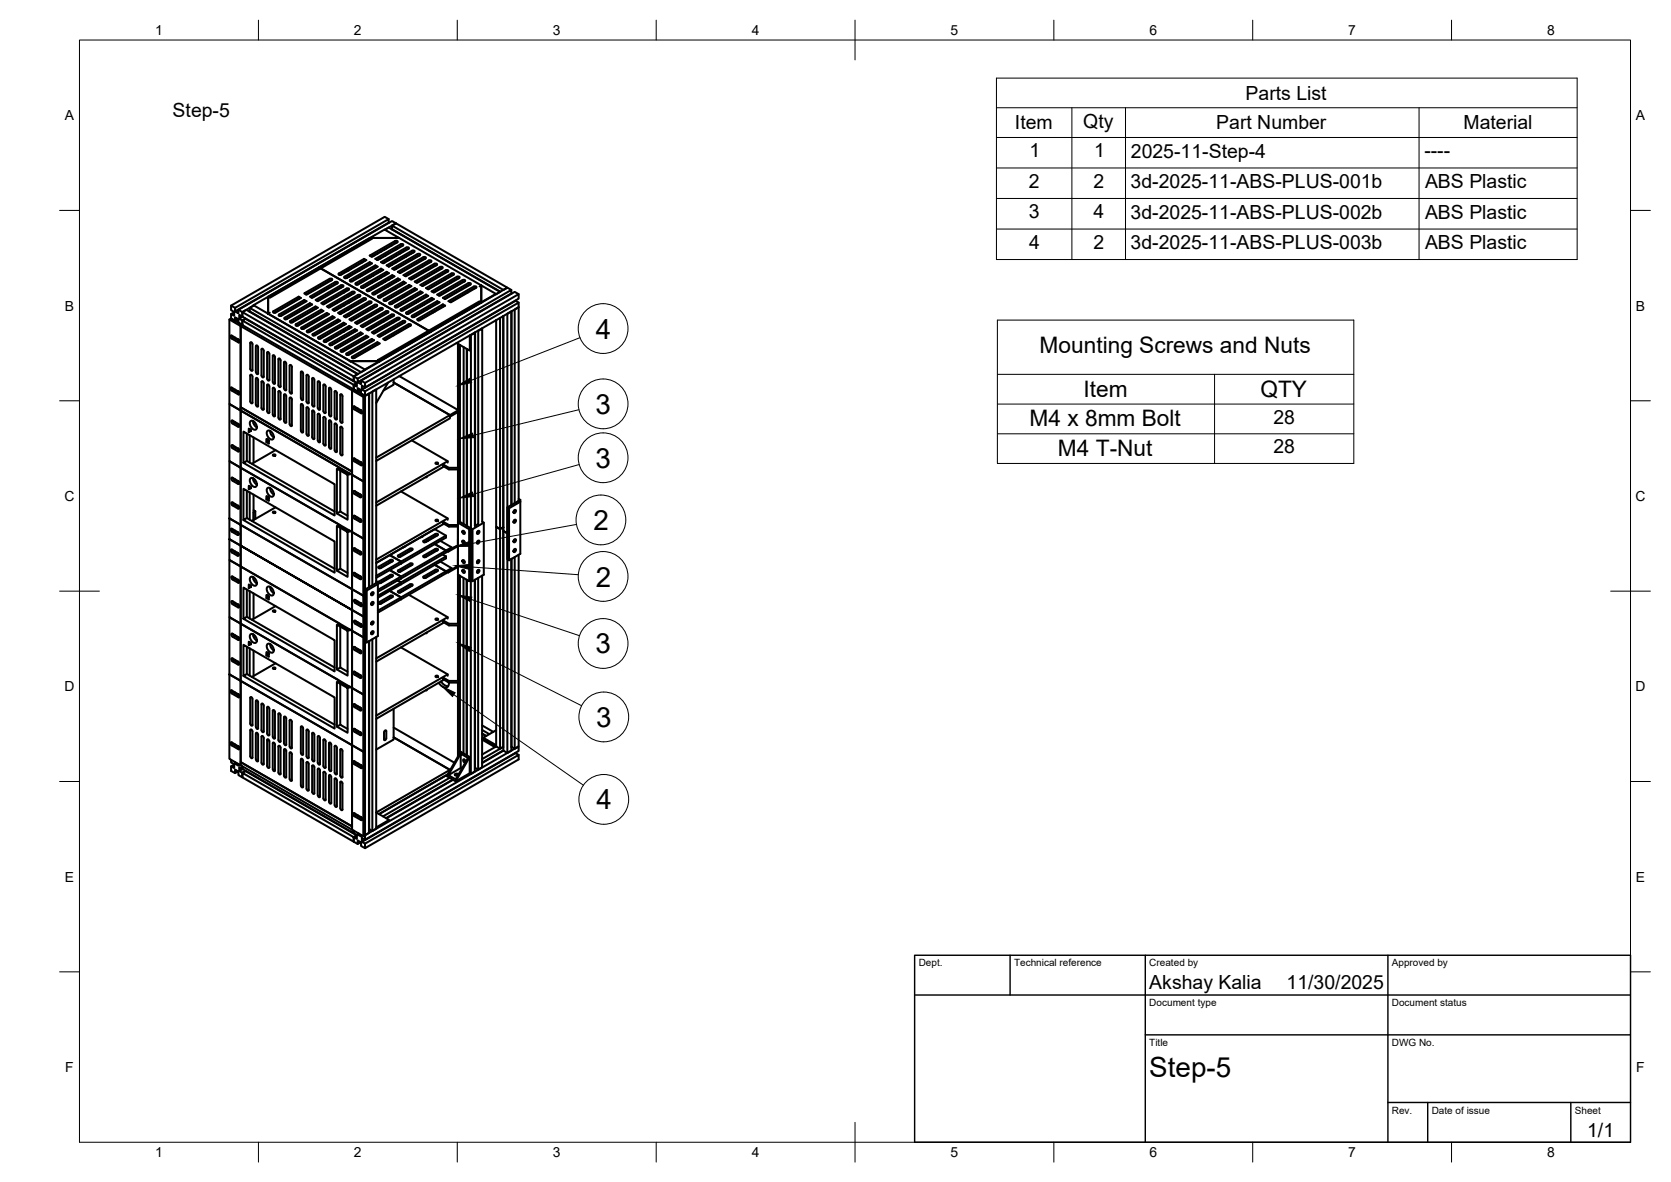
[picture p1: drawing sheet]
<svg xmlns="http://www.w3.org/2000/svg" width="420mm" height="297mm" viewBox="0 0 420 297" stroke-linecap="round" stroke-linejoin="round" font-family="sans-serif">
<!-- layer: Visible -->
<g fill="none" stroke="#000" stroke-width=".51">
<path d="M93 59.8l3.7-2.1 3.7 2.1zM97.7 55.1l-1-.6-38.6 22.3v1.1l.8 .5v1l-.8-.5M97.7 56v-.9l-38.6 22.3-1-.6M97.8 56l-38.7 22.3v-.9M98.6 56.7l1-.6 28 16.2-1 .6-28-16.2v.9l27.2 15.7M98.6 57.6h-.1M58.9 78.5l-.8 .4v1.2l1 .5M59.9 77.9l1 .5M60.9 78.4l1-.5 28 16.1-1 .6zM61 79.6l-.8 .5v-1l.7 .5v-1.2l2.9-1.6-1 .6 28 16.1 1-.6M62.8 77.4v.9l27.2 15.7M62.8 78.3h-.1"/>
<path d="M63.7 76.8l3.7-2.2v4.3M63.7 76.7l24.4 14 7.3 .2M67.4 78.9v-4.3l12.8-7.4 28 16.2-12.8 7.5M67.4 74.6l12.8-7.4 .4 .2-12.8 7.4zM67.4 78.8v.1M67.8 78.6l-.4 .2 20.5 11.9M68.7 78.2v.3h.6M69.3 78.6l6.3-3.7-.5-.3v.4l-6.2 3.6M70.7 79.4l6.4-3.7-.6-.3v.5l-6.2 3.5M71.6 79.9v.3h.5l6.4-3.7-.6-.3v.5l-6.2 3.5M75.1 75l.1 .1M75.1 74.6l-6.4 3.6"/>
<path d="M76.5 75.4l-6.4 3.7 .2 .3h.4M76.5 75.9l.1 .1M77.9 76.7l.2 .1M77.9 76.2l-6.4 3.7M79.3 77l-6.4 3.8 .3 .2h.3M79.3 77.5l.2 .1M80.2 67.2l12.8-7.4 .4 .3-12.8 7.3zM80.8 78.3l.1 .1M80.8 77.8l-6.4 3.7M82.2 79.1l.1 .1M82.2 78.6l-6.4 3.7M82.9 70.1l-6.4 3.6 .6 .4 6.3-3.7"/>
<path d="M82.9 70.6l-6 3.4M82.9 70.1h.6v.3M83.3 70.5l-.4 .1M83.6 80h.1M83.6 79.5l-6.4 3.6M84.3 71.4l-6 3.4M84.7 71.3l-.4 .1M84.7 72.8v.1M84.7 74.4v.2M84.7 76v.2M84.7 77.7v.1M84.8 71.2v-.3h-.5l-6.4 3.7 .6 .3 6.4-3.7"/>
<path d="M85.7 72.4v-.2l-5.9 3.4M85.7 73.8v.2M85.7 75.5v.1M85.7 77.1v.2M85.7 78.7v.2M85.7 71.7l-6.4 3.7 .6 .3 6.5-3.8-.3-.3-.4 .1M85.7 69.1l6.4-3.7-.6-.3v.4l-6.1 3.6M86.1 72.1l-.4 .1M86.4 79.5l6.4-3.7 .6 .1-.1 .2-6.3 3.7zM86.5 73.4v.1M86.5 75v.2M86.5 76.7v.1"/>
<path d="M86.5 78.3v.2M86.6 73.3v.2M86.6 75v.1M86.6 76.6v.2M86.6 78.2v.2M87.1 72.5l-6.3 3.7 .5 .3 6.4-3.7M87.1 72.5h.6v.3M87.2 69.9l6.3-3.7-.5-.3v.5l-6.2 3.5M87.2 68v.2M87.2 69.7v.1M87.5 72.9l-.4 .1-5.9 3.4M87.5 67.9v.1"/>
<path d="M87.5 69.5v.2M87.5 74.4v.2M87.5 76v.2M87.5 77.7v.1M87.5 79.3v.2M87.7 67.8v.1M87.7 69.4v.2M87.7 74.3v.2M87.7 75.9v.2M87.7 77.6v.1M87.7 79.2v.2M88 70.4v.3h.6l6.4-3.7-.6-.3v.5l-6.2 3.5"/>
<path d="M88.1 67.5v.2M88.1 69.1v.2M88.1 74v.2M88.1 75.7v.1M88.1 77.3v.2M88.1 78.9v.2M88.5 73.3l-6.3 3.7 .5 .3 6.5-3.8-.3-.2h-.4M88.5 73.8l-5.9 3.4M88.9 67.1h.1M88.9 73.8h-.4M89.5 66.7l.1 .1M89.9 74.2l-6.3 3.6 .5 .4 6.4-3.7"/>
<path d="M90 74.1h.5v.3M90 71.5l6.4-3.7-.6-.3v.5l-6.2 3.6M90.3 67.9l.2 .1M90.3 74.6h-.3l-6 3.5M90.4 69.5v.1M90.8 70.9v.1M90.9 67.5l.1 .1M91 69.1v.2M91 65.9v.1M91 67.5v.1M91.3 70.6l.1 .1M91.4 75l-6.4 3.6 .6 .4 6.3-3.7"/>
<path d="M91.4 75.4l-6 3.5M91.4 75h.5v.3M91.5 65.1l-6.4 3.7 .3 .3 .4-.1M91.5 65.5l.2 .1M91.6 72l.2 .1M91.8 75.4h-.4M92.2 71.7l.1 .1M93 65.9l-6.5 3.7 .3 .3h.4M93 66.4h.1M93 69.6l.1 .1M93.2 69.5l.1 .1M93.2 76.2l-.4 .1-6 3.4"/>
<path d="M93.5 70.9v.2M93.7 69.2l.2 .1M93.9 64.2v.2M93.9 67.4v.2M93.9 69.1v.1M94.2 76.6l-6.4 3.7 .6 .3 6.4-3.7M94.2 77.1l-6 3.4M94.2 76.6h.6v.3M94.2 74l6.4-3.7-.6-.3v.4l-6.1 3.6M94.4 66.7l-6.4 3.7M94.4 67.2l.1 .1M94.6 70.3l.1 .1"/>
<path d="M94.6 77l-.4 .1M94.9 63.6v.2M94.9 65.2v.1M94.9 68.5v.2M95.1 70l.2 .1M95.7 63.2v.1M95.7 64.8v.2M95.7 68.1v.1M95.7 69.7v.2M95.7 63.1v.2M95.7 64.8v.1M95.7 68v.2"/>
<path d="M95.7 69.7v.1M95.8 67.5l-6.4 3.8 .2 .2h.4M95.8 68l.1 .1M96 71.1l.1 .1M96 77.8l-.4 .1-5.9 3.4M96.4 62.7h.3M96.5 75.3v.3h.6M96.6 70.8l.1 .1M96.7 64.2v.2M96.7 65.8v.2M96.7 69.1v.1M96.7 70.7v.2"/>
<path d="M96.8 62.5h.3M97 78.2l-6.3 3.7 .5 .3 6.4-3.6M97 78.7l-5.9 3.5M97 64v.2M97 78.2h.6v.3M97.1 75.6l6.3-3.7-.5-.3v.5l-6.2 3.6M97.2 68.3l-6.3 3.7-.1 .2 .6 .1 6.4-3.6-.6-.4v.5l-6.2 3.6M97.2 68.8l.1 .1M97.4 72l.1 .1M97.4 78.7h-.4M97.7 65.2v.2M97.7 66.9v.1"/>
<path d="M97.7 70.2v.1M97.8 65.2v.2M97.8 66.9v.1M97.8 70.1v.2M98 71.6l.1 .1M98.3 61.6l.2 .1M98.6 64.8v.1M98.6 66.4v.2M98.6 69.7v.1M98.6 71.3v.1M98.6 69.1l-6.3 3.7-.1 .2 .6 .1 6.4-3.6-.6-.4v.5l-6.2 3.6M98.6 69.6l.2 .1"/>
<path d="M98.8 72.8l.2 .1M98.8 79.5h-.3l-6 3.5M99 79.4v-.4h-.5l-6.4 3.7 .5 .3 6.4-3.6M99.3 62.7h.2M99.3 60.6l-6.3 3.6 .5 .4 6.5-3.8-.3-.3-.4 .1M99.4 72.5h.1M99.6 64.2v.2M99.6 65.8v.2M99.6 67.4v.2M99.6 70.7v.2M99.6 72.4v.1M99.7 62.5h.1"/>
<path d="M99.7 61l-.4 .1-5.9 3.4M99.8 62.4h.1M99.8 79.9l-6.3 3.6 .5 .4 6.4-3.7M99.9 79.9h.5v.3M100 70l-6.4 3.7 .3 .3 .3-.1M100 70.4l.2 .1M100.1 62.2v.2M100.2 73.6l.2 .1M100.5 63.6l.1 .1M100.8 73.3h.1M101.1 61.8l-.3 .1-6 3.4M101.3 61.7v-.3h-.5l-6.4 3.7 .6 .3 6.3-3.7"/>
<path d="M101.5 70.8l-6.4 3.6-.1 .2 .7 .1 6.3-3.6-.5-.3v.5l-6.2 3.5M101.5 71.3h.1M101.6 74.4l.2 .1M101.9 64.5h.2M102.2 62.2l-6.4 3.7 .6 .3 6.4-3.8-.2-.3-.4 .1M102.2 62.7l-6 3.4M102.2 78.5v.3h.5l6.4-3.6-.6-.3v.4l-6.2 3.6M102.2 74.1l.2 .1M102.6 62.6l-.4 .1M102.9 70l6.3-3.7 .7 .1-.1 .2-6.4 3.7zM102.9 72.1l.1 .1M102.9 71.6l-6.4 3.7"/>
<path d="M103.1 75.2l.1 .1M103.3 65.3h.2M103.3 63.6l.1 .2M103.6 63l-6.4 3.7 .6 .3 6.3-3.7M103.6 63h.6v.3M103.6 74.9l.2 .1M103.7 63.4l.1 .1M104 63.4l-.4 .1-6 3.4M104.1 79.7l6.4-3.7-.6-.3v.5l-6.1 3.5M104.3 72.4l-6.4 3.7-.1 .2 .7 .1 6.4-3.7-.6-.3v.5l-6.2 3.6M104.3 72.9l.1 .1M104.5 76.1h.1"/>
<path d="M104.8 66.1l.1 .1M105 63.8l-6.4 3.7 .6 .3 6.4-3.6M105 64.3l-5.9 3.4M105 63.8h.6v.3M105.1 75.7l.1 .1M105.4 64.3h-.4M105.7 71.6l6.4-3.7 .6 .1-6.4 3.9zM105.7 73.2l-6.4 3.7-.1 .2 .7 .1 6.4-3.7-.6-.3v.5l-6.2 3.6M105.7 73.7l.1 .1M105.9 76.9h.1M106.2 66.9l.1 .1M106.4 76.5l.2 .1"/>
<path d="M106.8 65.1h-.4l-5.9 3.5M107 64.9v-.3l-.6 .1-6.4 3.6 .6 .4 6.4-3.7M107.1 74l-6.3 3.7-.1 .2 .6 .1 6.4-3.6-.6-.4v.5l-6.2 3.6M107.1 74.5l.2 .1M107.3 77.7l.1 .1M107.6 67.7l.1 .1M107.9 77.4h.1M108.2 65.9h-.4l-5.9 3.5M108.4 65.8v-.3h-.6l-6.3 3.6 .5 .4 6.4-3.7M108.5 75.3l.2 .1M108.5 74.9l-6.3 3.6M108.7 78.5l.2 .1"/>
<path d="M109 68.5l.1 .1M109.3 78.2l.1 .1M109.6 66.7l-.3 .1-6 3.4M109.9 74l6.4-3.6 .7 .1-.1 .2-6.4 3.7zM109.9 75.7l-6.4 3.7 .3 .3h.4M109.9 76.2h.2M110.4 69.3l.2 .1M110.7 67.1l-6.4 3.7 .6 .3 6.3-3.7M110.7 67.6l-6 3.4M110.7 67.1h.5v.3M111 67.5l-.3 .1M111.4 77l.1 .1"/>
<path d="M111.4 76.5l-6.4 3.7M111.8 70.2l.2 .1M112.5 68.3l-.4 .1-6 3.4M113.2 71l.2 .1M113.5 68.7l-6.4 3.7 .6 .3 6.3-3.6M113.5 69.2l-6 3.5M113.5 68.7h.6v.3M113.9 69.1l-.4 .1M114.7 71.8l.1 .1M115.3 70h-.4l-5.9 3.5M115.5 69.9v-.4h-.6l-6.4 3.7 .6 .3 6.4-3.6M116.1 72.6l.1 .1"/>
<path d="M116.7 70.8l-.4 .1-5.9 3.4M117.4 71.9l-.2 .1M117.5 73.4l.1 .1M118.1 71.6l-.4 .1-5.9 3.4M118.3 71.5v-.3h-.6l-6.3 3.7 .5 .3 6.4-3.7M119.1 72l-6.3 3.7 .5 .3 6.5-3.8-.3-.3-.3 .1M119.1 72.5l-5.9 3.4M119.5 72.4l-.3 .1M121 71.7v4.4M121 76l-12.8 7.5M121 71.7l-20.6-11.9h-7.4l-12.8 7.4 28 16.2M121 76l-12.8 7.4-.4-.3 12.8-7.4 .4 .4"/>
<path d="M121 71.7l-.4 .3M124.7 73.9l1-.6-28-16.1-.9 .5 2.8-1.6-1-.6-38.7 22.4v.8l-.8-.4M124.7 74l-3.7 2.1M124.7 73.9l-3.7-2.2v4.3M126.5 79.4v53.1l-.8 .5v-53.1M126.6 79.4v54l1 .6v-55.2l1-.5v48.6M128.6 72.9l-1-.6-38.7 22.3v1.1l.8 .5v1l-.8-.5 .8-.4-28-16.3M128.6 73.8v-.9l-38.7 22.3-1-.6v1.1l-28-16.1v-1.2M128.6 73.8l-38.7 22.3v-.9M128.6 78.2v48.7M129.6 75.5v.1M130.4 76l-.8-.4-38.6 22.3v-1l.8 .5 38.6-22.3v-1.2l-38.6 22.3v1.2"/>
<path d="M130.4 73.9l-1-.6-38.6 22.4v.8l-.9-.4M57.7 80.3l30.8 17.8 .4-.2M57.7 80.3l.4-.2 2.8 1.6-.4 .2v21.3l-2.8-1.7zM58 84.4l.3-.1 1.8 1.2 .1 .5h-.3l-1.6-.9-.3-.4zM58.1 80.1l1 .5M58.3 97.4l1.6 1M58.3 97.4h-.3l.1 .6 2 1.2 .1-.5-.2-.3M58.4 84.4l.3 .4M58.4 97.5l.3 .4M58.7 84.8l1.5 .9M58.7 97.9l1.5 .9M59.1 84.8v.3"/>
<path d="M59.1 97.9v.2M59.9 80.2l-.8 .4v-.9l.8 .5v.9l1 .6v-1.2v1.2l28 16.2M59.9 80.2v.9M59.9 85.3v.2M59.9 98.3v.3M59.9 80.2l-.8 .4M59.9 85.3v.3M59.9 98.4v.2M59.9 81.1l1 .6M60.2 80.1l.7 .4 .8-.4-.8 .4 28 16.2v1.2M60.9 81.7l-.4 .2v20.4M63 86l.4 .1 .1 .4v6.5l-.1 .2-.5-.5z"/>
<path d="M63 94.2l.4 .1 .1 .4v6.5l-.1 .2-.5-.5zM64.3 87v6.5M64.3 95.2v6.5M64.4 93.5l.2 .5 .3-.2M64.4 87l.2-.2 .3 .5M64.4 95.1l.2-.1 .3 .5M64.9 87.3v6.6M64.9 95.5v6.5M65.8 87.7l.4 .1 .1 .3v6.6l-.1 .2-.4-.6zM67.2 88.6v6.6M67.2 96.8v6.5M67.2 95.1l.2 .5 .3-.1"/>
<path d="M67.2 88.6l.2-.1 .3 .5M67.2 96.8l.2-.2 .3 .5M67.7 88.9v6.6M67.7 97.1v6.6M68.6 97.5l.4 .1 .1 .3v6.6l-.1 .2-.4-.6zM68.6 89.3l.4 .1 .1 .4v6.5l-.1 .2-.4-.5zM70 98.3l.4 .1 .1 .3 .1 6.6-.2 .2-.4-.6zM70 90.1l.4 .1 .1 .4 .1 6.5-.2 .2-.4-.5zM71.5 90.9l.3 .1 .2 .4v6.5l-.2 .2-.4-.5zM71.5 99.1l.3 .1 .2 .4v6.5l-.2 .2-.4-.5zM72.8 91.9v6.5M72.8 98.4l.3 .5 .3-.1"/>
<path d="M72.8 91.9l.3-.2 .3 .5M73.4 92.2v6.5M73.5 81l6.4-3.7-.6-.3v.5l-6.1 3.6M74.4 81.5v.3h.6M75 81.8l6.3-3.6-.5-.4v.5l-6.2 3.6M75.6 93.5v6.6M75.7 93.5l.2-.1 .3 .4M75.8 82.3v.3h.6M76.2 93.9v6.5M76.4 82.6l6.3-3.6-.5-.4v.5l-6.2 3.6M77.1 94.2l.4 .1 .1 .4v6.5l-.1 .2-.4-.5zM77.2 83.1v.3h.6"/>
<path d="M77.8 83.5l6.3-3.7-.5-.3v.5l-6.2 3.5M78.5 95l.4 .1 .1 .4v6.5l-.1 .2-.4-.5zM78.6 83.9v.3h.6M79.2 84.3l6.4-3.7-.6-.3v.5l-6.2 3.5M80.1 84.8v.3h.5M80.6 85.1l6.4-3.7-.6-.3v.5l-6.2 3.6M81.3 96.8v6.5M81.3 96.8l.3-.2 .3 .5M81.5 85.6v.3h.5l6.4-3.7-.6-.3v.5l-6.2 3.6M81.9 97.1v6.6M82.8 97.5l.3 .1 .2 .3v6.6l-.2 .2-.4-.6zM82.9 86.4v.3h.6"/>
<path d="M83.4 86.7l6.4-3.7-.6-.3v.5l-6.1 3.6M84.1 98.4v6.6M84.1 98.4l.3-.1 .3 .5M84.7 80.9v.2M84.7 82.6v.1M84.7 84.2v.2M84.7 98.7v6.6M85 80.8h.1M85 80.3l-6.4 3.7M85.6 99.1l.4 .1 .1 .4v6.5l-.1 .2-.4-.5zM85.7 82v.2M85.7 83.6v.2"/>
<path d="M85.7 88v.3h.6M86.3 88.4l6.3-3.7-.5-.3v.4l-6.2 3.6M86.4 81.1l-6.4 3.7M86.4 81.6l.2 .1M86.5 81.6v.1M86.5 83.2v.1M86.6 81.6v.1M86.6 83.1v.2M87.5 82.6v.1M87.7 89.2l6.3-3.7-.5-.3v.5l-6.2 3.5M87.7 82.5v.1M87.8 82.4l.2 .1"/>
<path d="M87.8 81.9l-6.4 3.7M88.5 89.6v.4h.6M88.9 97.9l1 .5M89.1 90l6.4-3.7-.6-.3v.5l-6.2 3.6M89.2 81.1l6.4-3.7 .7 .1-.1 .2-6.4 3.7zM89.2 82.7l-6.3 3.7M89.2 83.2l.2 .1M89.7 96.3l-.8 .4v1.2l1 .5M90.7 83.5l-6.4 3.7-.1 .2 .7 .1 6.3-3.6-.5-.4v.5l-6.2 3.6M90.7 84l.1 .1M90.7 98l-.8 .4v-.9l.9 .5v.9l1 .6M90.7 98v.9"/>
<path d="M90.7 98l-.8 .4M90.8 98.9l1 .6v55.2M90.8 95.7l1 .5M91 97.9l.8 .4 38.6-22.3v1.2l-38.6 22.3v-1.2M91.4 99.7v21.3l.4-.3v-21.2l-.4 .2-2.9-1.6v20.4l-28-16.2M91.8 99.5l1-.6v48.7M91.8 99.5l-2.9-1.6-.4 .2v21.2l2.9 1.7v89.1l.4-.2v-21.2l-.4 .2-2.9-1.6v21.2l2.9 1.6M92.1 84.4l-6.4 3.6M92.1 84.8l.1 .1M92.8 98.9v48.6M93.5 85.2l-6.5 3.7 .3 .3h.4M93.5 85.7l.1 .1"/>
<path d="M94.9 86l-6.4 3.7M94.9 86.5l.1 .1M95 90.5l12.8-7.4 .4 .3-12.8 7.3zM95.4 90.7h-7.3l3.6 2.2M95.4 90.7v.2M95.4 90.7l-3.7 2.2M96.6 80.6v.2M97.1 80.3v.2M97.6 96.1l-3 5.2M99 95.3v1.4l-2.6 1.5M99 80.9v.1M99 82.5v.2"/>
<path d="M99 84.1v.2M99.8 80.4l-5.9 3.4M100.3 80.3l-.4 .1M100.4 94.5l14.9 8.6v.4l-2.2 1.2v-.4l2.2-1.2M101.6 81.1l-.3 .1-6 3.4M101.8 81v-.3h-.5l-6.4 3.7 .6 .3 6.3-3.7M102.7 81.5l-6.4 3.7 .6 .3 6.4-3.7M102.7 82l-6 3.4M102.7 81.5h.5v.3M103.1 81.9l-.4 .1M105 80.1v.4h.6l6.3-3.7-.5-.3v.5l-6.2 3.5M115.1 86.4v16.6"/>
<path d="M116.6 87.2v44.5M117.3 87.7v44.5M117.4 87.7v44.5M118.1 84.3v3.8l-3.3-1.9M118.3 84.2l.1 48.6M118.4 84.2l1-.6v48.6M119.3 83.6h.1M119.5 83.5v48.6M120.2 83.1v48.6l-.8 .5M120.2 83.1l1-.5v48.5l.4 .2-2.8 1.7M121.2 82.5v.1M124.7 80.5l.1 .1"/>
<path d="M124.8 80.5v51.9l.9 .6-.9-.6v55.2M57.7 115.9l2.8 1.6v14.4l-2.8-1.6zM57.7 101.5l2.8 1.7v14.3l-2.8-1.6zM58.2 111.9h.3l1.4 .8 .2 .3v.4l-.2 .1-1.4-.9-.3-.3zM58.6 105.8l.3 .4 1.3 .7M58.6 112l.3 .4 1.3 .7M59.1 106.1v.2M59.1 112.3v.2M59.9 112.7v.3M59.9 106.5l.3 .3-.1 .5-1.6-.9-.3-.3v-.4h.3l1.4 .8v.3M59.9 106.6v.2M59.9 112.8v.2"/>
<path d="M60.5 117.5v-14.3l24.6 14.2v.3l2.7 1.6v-.4l.7 .4v14.4M60.5 102.3l28 16.2v.8l-28-16.1zM60.5 117.5l28 16.2M62.1 109v6.8l22 12.8M62.1 115.8l-.9 .5 22.9 13.2v-7.8l-22.9-13.2v7.8M62.6 107.9v.2l.3 .2M62.6 108.2l.3 .1M62.7 108.2h.1M62.7 107.8h.1M62.7 107.8l.3 .2M62.7 108.2l-.2 .3M62.8 109.4v6.8"/>
<path d="M62.8 108.3l.2 .1v-.4l-.5-.3 .1 .8M62.9 108l.1 .1M63 108.3h.1M63 108.1h.1M63 108.2h.1M63.1 105.8a1.45 1.45 0 0 1 1.2 2.2 1.45 1.45 0 0 1-1.2-2.2zM63.7 105.8l.2 .9 .7 .7M63.8 105.9v.5M63.8 109.9v6.4M64.4 101.7l.2 .5 .3-.2M65.8 102.5l.1 .3 .4 .2v-6.7l-.4-.5-.1 .2-.1 6.5M67.1 110.8l.2 .1"/>
<path d="M67.1 110.5v.2l.3 .2M67.1 110.8l-.1 .3M67.1 110.4l.3 .1M67.2 103.3l.2 .5 .3-.2M67.3 110.6h.2M67.3 108.2a1.45 1.45 0 0 1 1.3 2.2 1.45 1.45 0 0 1-1.3-2.2zM67.3 111l.3 .4M67.4 111l.2-.1-.1-.3-.5-.3 .1 .8M67.4 110.9h.1M67.4 110.9h-.2l.2 .1M67.4 110.7l.1 .1M67.5 110.8l-.1 .1"/>
<path d="M67.6 110.9l-.2 .1 .2 .5-.1-.1M67.9 108.3l.3 .9 .6 .7M68.7 114.2h.3l.3 .2-.5 .2-.2-.2zM69.3 113.1l-6 3.5M72.8 100.1v6.5M72.8 106.6l.3 .5 .3-.2M72.8 100.1l.3-.2 .3 .5M73.4 100.4v6.5M75.6 101.7v6.5M75.7 108.2l.2 .5 .3-.2M75.7 101.7l.2-.2 .3 .5M75.7 100.1l.2 .4 .3-.1"/>
<path d="M76.2 102v6.5M77.1 102.5l.3-.2 .2 .5v6.6l-.1 .2-.4-.6v-6.5M78.5 103.2l.4 .1 .1 .4v6.5l-.1 .2-.4-.5zM79.9 110.7l.2 .3 .3 .1 .1-6.6-.5-.6-.1 .2v6.6M79.9 102.5l.2 .3 .3 .2 .1-6.7-.5-.5-.1 .2v6.5M81.3 105v6.5M81.3 111.5l.3 .5 .3-.2M81.3 104.9l.3-.1 .3 .5M81.3 103.3l.3 .5 .3-.2M81.9 105.3v6.5M82.7 112.3l.2 .3 .3 .2 .1-6.7-.4-.5-.2 .2v6.5M84.1 106.6v6.5"/>
<path d="M84.1 104.9l.3 .5 .3-.1M84.1 113.1l.3 .5 .3-.2M84.1 106.6l.3-.2 .3 .5M84.7 117.8l2.7 1.5v11.3l-2.7-1.6zM84.7 106.9v6.6M85.4 117.5l-.3 .2M85.6 118.3v10.3l1.8 1M85.6 107.3l.4 .1 .1 .3v6.6l-.1 .2-.4-.6zM88.5 119.3l2.9 1.7 .4-.3v14.4l-.4 .2-2.9-1.6zM88.8 115.2h.3l1.9 1.1 .1 .6h-.3l-1.7-1-.3-.3zM89.2 115.3l.3 .4M89.2 102.2l.3 .4 1.6 .9"/>
<path d="M89.5 115.7l1.6 .9M89.9 102.6v.3M89.9 115.7v.2M90.7 103.1v.2M90.7 116.1v.3M90.8 116.2v.2M90.8 103.1l.3 .4-.1 .4-1.9-1-.3-.4v-.3l.3-.1 1.7 1v.3M94.6 115l18.5-10.7-14.1-8.2 14.1 8.2v.8l-18.5 10.7M103.5 110.7l9.1 5.2v.4M107.3 119.8l-.1 .1h-.1M109.6 116.3l.3-.1 .3 .2-.5 .2-.2-.2zM111.4 117.1l1.5 .9v-.4l-1.3-.8-.2 .6-16.8 9.7"/>
<path d="M112.6 115.9l-18 10.4M112.9 118h2.5M112.9 117.6h2.5M115.1 118v13.3l2.9 1.7 .4-.3v13.1l-.4 .3-2.9-1.7M115.1 103.6v13.8M115.3 103.5l.3 .2v14.3l-.2-.1M115.3 103.5l.3 .2v-17.1v44.5M115.3 103.5l.3 .2M115.4 118h.2M115.4 118l.2 .1v13M115.4 118l.2 .1M115.6 103.7v14.4"/>
<path d="M115.6 118v13.1M115.6 103.7h.1M115.6 118v.1M57.7 135.5l2.8 1.6v5.3l-2.8-1.7zM57.7 130.3l2.8 1.6v5.2l-2.8-1.6zM58 138.1h.3l1.4 .8 .3 .3v.4l-.3 .1-1.4-.9-.3-.3zM58.4 138.2l.3 .4M58.4 133l.3 .4M58.5 120.8l1.6 .9 .1-.5-.3-.3M58.5 120.8l-.3-.4 .1-.4 1.6 .9M58.6 120.1l.3 .5 1.3 .7M58.6 126.3l.3 .5 1.3 .7"/>
<path d="M58.7 138.6l1.3 .7M58.7 133.4l1.3 .7M59.1 120.4v.3M59.1 126.6v.3M59.1 133.3v.3M59.1 138.6v.2M59.7 134.4h.3l-.1-.6-1.6-.9h-.3l.2 .6 1.5 .9M59.9 127.1l.2 .3-.1 .5-1.5-.9-.3-.3v-.4h.3l1.4 .8M59.9 120.9v.2M59.9 127.1v.2M59.9 133.8v.2M59.9 139.1v.2"/>
<path d="M59.9 120.9v.3M59.9 127.1v.3M59.9 133.9v.2M59.9 139.2v.1M60.5 131.9v-14.4l24.6 14.2v.4l2.7 1.5v-.3l.7 .4v14.4M60.5 131.9v5.2l28 16.2v5.2l-28-16.1v-5.3l28 16.2v-5.2zM60.5 131.9l28 16.2M62.1 123.3v6.9l22 12.7M62.1 130.2l-.9 .5 22.9 13.2v-7.8l-22.9-13.3v7.9M62.6 122.2v.3l.3 .1h-.3M62.7 122.5v.1M62.7 122.2h.1"/>
<path d="M62.7 122.2l.3 .2M62.7 122.6l-.2 .3M62.8 123.7v6.9M62.8 122.7l.2 .1v-.4l-.5-.3 .1 .7M62.9 122.4h.1M63 122.6l.1 .1M63 122.5h.1M63 122.6h.1M63.1 120.1a1.45 1.45 0 0 1 1.2 2.2 1.45 1.45 0 0 1-1.2-2.2zM63.7 120.2l.2 .9 .7 .7M63.8 128.7l.4-.2v1.9M63.8 120.3v.5"/>
<path d="M63.8 124.3v6.4M63.8 128.2l.4 .3M67.1 125.2h.2M67.1 124.8v.3l.3 .1M67.1 125.1l-.1 .4M67.1 124.8h.1M67.2 124.8l.2 .1M67.3 125.3l.1 .1M67.3 125h.2M67.3 122.6a1.45 1.45 0 0 1 1.3 2.2 1.45 1.45 0 0 1-1.3-2.2zM67.3 125.4l.3 .3M67.4 125.3h.2l-.1-.3-.5-.3 .1 .7"/>
<path d="M67.4 125.3h.1M67.4 125.3h-.2M67.4 125.1h.1M67.5 125.2l-.1 .1M67.6 125.3h-.2l.2 .6-.1-.1M67.9 122.7l.3 .9 .6 .7M68.7 128.6h.3l.3 .2-.5 .1-.2-.1zM69.3 127.5l-6 3.4M84.7 132.2l2.7 1.5v11.3l-2.7-1.6zM85.4 131.9l-.3 .2M85.6 132.6v10.3l1.8 1.1M85.6 128.6l-.9 .4"/>
<path d="M88.9 123.4h.3l1.4 .8 .3 .4v.3l-.3 .1-1.4-.8-.3-.4zM89.3 137.8l.3 .5 1.3 .7M89.3 129.7l.3 .4 1.3 .8M89.3 123.5l.3 .4 1.3 .8M89.9 123.9v.2M89.9 130.1v.2M89.9 138.2v.3M90.6 139.3h.3l-.2-.6-1.5-.9h-.3l.1 .6 1.6 .9M90.6 131.2l.3-.1-.2-.5-1.5-1h-.3l.1 .6 1.6 1M90.7 124.4v.2M90.7 130.6v.2M90.7 138.7v.2"/>
<path d="M90.8 124.4v.2M90.8 130.6v.2M90.8 138.8v.2M98 139.5l11.3-6.5 2.8 1.6v.5l-11.3 6.5v-.5zM100.8 123.5l11.8 6.8v.3M101.3 137.6h.1M102.8 138.5l.2 .1M103.1 138.4l.1 .1M103.1 138.4l-2.8 1.6M103.5 138.3l-.4 .1M103.7 138.2l-3 1.7h-.6v-.3M103.7 138.2v-.3h-.6l-3 1.7"/>
<path d="M107.4 135.9l.1 .1M107.6 135.8l.1 .1M109.5 138l-3 1.7-.1 .2 .7 .1 3-1.8-.2-.3-.4 .1M109.5 138.4l-2.8 1.6M109.5 134.7l-2.8 1.6M109.5 134.2l.4-.1 .2 .3-3 1.8-.7-.1 .1-.2 3-1.7M109.6 130.6h.3l.3 .2-.5 .2-.2-.2zM109.6 138.4h.1M109.9 138.4h-.4M109.9 134.6l-.4 .1M110.7 135.9l2.9 1.6M111.3 139.3l.8 .5"/>
<path d="M111.6 131.2l1.3 .7v.4l-1.5-.8M111.6 131.2l-.2 .5-16.8 9.8 3.4-2 2.8 1.6v.5M112.1 134.6l-17.5 10.1M112.3 138.5l-.2 .1v-.2l-17.1 9.8M112.6 130.3l-18 10.3M112.7 138.4h-.3M112.7 138.6h-.5M112.9 132.3h2.2v4.4M112.9 131.9h2.2M113.6 137.8v-.3l-1.5 .9-2.8-1.7 2.8 1.7v.4l-11.3 6.6M115 137.3l.1 .1M115.1 137.2v4.7"/>
<path d="M115.1 137.2l-2.4 1.4M115.1 137l-2.4 1.4M116.3 135.9l.4 .1 .1 .6-.4-.1zM116.3 133.4l.4 .2 .1 .5-.4-.1zM116.7 136l.1 .2M116.7 133.6l.1 .2M118 133v13.1M118.4 132.7l-2.8-1.6-.5 .2v13.1M118.4 132.7l.4 .3v13.1M118.4 139.3v55.2l1-.6v-48.2M120.1 136l.3-.2 .2 .3-.2 .4-.3 .2-.2-.3zM120.1 133.6l.3-.2 .2 .2-.2 .4-.3 .2-.2-.2z"/>
<path d="M120.1 136l-.1 .2M120.1 133.6l-.1 .2M121.6 131.3v13.1l-2.8 1.7-.4-.3v-13.1M129.3 135.7l.3-.2 .1 .2-.1 .4-.3 .2-.2-.2zM129.3 130.8l.3-.2 .1 .2-.1 .4-.3 .2-.2-.2zM129.3 138.1l.3-.2 .1 .3-.1 .4-.3 .2-.2-.3zM129.3 128.3l.3-.2 .1 .3-.1 .4-.3 .2-.2-.3zM129.3 135.6l-.2 .3M129.3 130.7l-.2 .3M129.3 138.1l-.2 .2M129.3 128.3l-.2 .2M130.4 125.9l.4-.3v13.6l-2.8 1.6-.4-.2v-13.1"/>
<path d="M130.4 125.9l-2.8 1.6 .4 .2v13.1M130.4 125.9l.4 .2-2.8 1.6M130.4 139.4v48.2l-1 .6v-48.2M130.4 125.9v-48.7l-1 .6v48.6M130.4 125.4l.4 .2M57.7 155.1l2.8 1.6v14.4l-2.8-1.6zM57.7 140.7l2.8 1.7v14.3l-2.8-1.6zM58.5 145.6l1.6 .9 .1-.5-.3-.3M58.5 159.3l1.4 .8M58.5 151.1l1.4 .8M58.5 145.6l-.3-.3 .1-.5 1.6 .9M58.5 159.2l-.3 .2 .3 .6 1.6 .9 .1-.5-.3-.3v.2"/>
<path d="M58.5 151.1h-.3l.1 .6 1.7 1 .1-.5-.2-.3M58.6 159.3l.3 .5 1.3 .7M58.6 145l.3 .4 1.3 .7M58.6 151.2l.3 .4 1.3 .7M59.1 145.3v.2M59.1 151.5v.2M59.1 159.6v.3M59.9 145.7v.3M59.9 151.9v.3M59.9 145.8v.2M59.9 152v.2M60.5 156.7v-14.3l24.6 14.2v.3l2.7 1.5v-.3l.7 .4v14.4"/>
<path d="M60.5 156.7l28 16.2M62.1 148.2v6.8l22 12.8M62.1 155l-.9 .5 22.9 13.2v-7.8l-22.9-13.2v7.8M62.6 147.1v.2l.3 .2-.3-.1M62.7 147.4h.1M62.7 147h.1M62.7 147l.3 .2M62.7 147.4l-.2 .3M62.8 148.6v6.8M62.8 147.5h.3v-.2l-.6-.4 .1 .7M62.9 147.2h.1M63 147.5h.1"/>
<path d="M63 147.3h.1M63 147.4h.1M63.1 159.3a1.45 1.45 0 0 1 1.2 2.2 1.45 1.45 0 0 1-1.2-2.2zM63.1 145a1.45 1.45 0 0 1 1.2 2.2 1.45 1.45 0 0 1-1.2-2.2zM63.7 159.4l.2 .9 .7 .7M63.7 145l.2 .9 .7 .7M63.8 145.1v.5M63.8 149.1v6.4M63.8 159.5v.5M67.1 150l.2 .1M67.1 149.7v.2l.3 .2M67.1 150l-.1 .3"/>
<path d="M67.1 149.6h.1M67.2 149.6l.2 .1M67.3 150.2h.1M67.3 149.8h.2M67.3 147.4a1.45 1.45 0 0 1 1.3 2.2 1.45 1.45 0 0 1-1.3-2.2zM67.3 150.2l.3 .4M67.4 150.2l.2-.1-.1-.3-.5-.3 .1 .8M67.4 150.1h.1M67.4 150.1h-.2M67.4 149.9l.1 .1M67.5 150l-.1 .1M67.6 150.1l-.2 .1 .1 .4"/>
<path d="M67.9 147.5l.3 .9 .6 .7M68.7 153.4h.3l.3 .2-.5 .2-.2-.2zM69.3 152.3l-6 3.5M84.7 157l2.7 1.5v11.3l-2.7-1.6zM85.4 156.7l-.3 .2M85.6 157.5v10.3l1.8 1M85.6 142.9l-.9 .5M88.5 158.5l2.9 1.7 .4-.3v14.4l-.4 .2-2.9-1.6zM88.5 148.1l2.9 1.6 .4-.2M88.5 148.1v-14.4l2.9 1.6 .4-.2v14.4M89.2 144l1.4 .8M89.2 144l-.4 .1 .4 .6 1.5 .9 .2-.5-.3-.3"/>
<path d="M89.3 144l.3 .5 1.3 .7M89.3 156.7l1.6 .9 .1-.5-.3-.3M89.3 156l1.4 .8v.3M89.3 150.8l1.4 .8M89.3 156l-.3 .2 .3 .5M89.3 150.8l-.3 .1 .3 .6 1.6 .9 .1-.5-.3-.3M89.4 156.1l.3 .4M89.4 150.8l.3 .5M89.7 156.5l1.3 .7M89.7 151.3l1.3 .7M89.9 144.4v.3M89.9 151.1v.3"/>
<path d="M89.9 156.4v.2M90.7 144.9v.2M90.7 151.6v.2M90.8 145v.2M90.8 151.6v.3M90.8 156.9v.2M91.8 154.7v55.2l1-.6v-48.2M91.8 149.5v10.4l-.4 .3-2.9-1.7v-5.2l2.9 1.6 .4-.2M91.8 149.5l-.4 .2-2.9-1.6v5.2l2.9 1.6 .4-.2M93.5 156.3l.3-.1 .2 .2-.2 .4-.3 .2-.2-.2zM93.5 151.4l.3-.2 .2 .3-.2 .4-.3 .2-.2-.3zM93.5 158.8l.3-.2 .2 .2-.2 .4-.3 .2-.2-.2z"/>
<path d="M93.5 149l.3-.2 .2 .2-.2 .4-.3 .2-.2-.2zM93.5 156.3l-.2 .3M93.5 151.4l-.2 .3M93.5 158.8l-.2 .2M93.5 149l-.2 .2M94.6 146.5l.4-.2v13.5l-2.8 1.7-.4-.3v-13M94.6 146.5l-2.8 1.7 .4 .2v13.1M94.6 146.5l.4 .3-2.8 1.6M94.6 146.5v-48.6l-1 .5v48.7M94.6 146l.4 .3M95 149.7l5.8-3.3v.4l-5.8 3.4M98 148.5l2.8 1.6v.5"/>
<path d="M98 143.3l2.8 1.6v.5M98.1 149.7l-2.9 1.7-.1 .2 .6 .1 3-1.7M98.1 144.5l-2.9 1.7-.1 .2 .6 .1 3-1.7M98.1 140.7l-2.9 1.7-.1 .3 .6 .1 3.1-1.9-.3-.2h-.3M98.1 150.2l-2.7 1.6M98.1 145l-2.7 1.6M98.1 141.2l-2.7 1.6M98.2 149.7h.5v.3M98.2 144.5h.5v.3M98.3 144.9l.1 .1M98.5 150.1l-.3 .1M98.5 144.9l-.3 .1"/>
<path d="M98.5 141.2h-.3M100 145.9l.8 .5 11.3-6.6v.5l-11.3 6.5v-.4zM100 143.4l3.1-1.8 .7 .1-.1 .3-3 1.6-.4 .1zM100.7 148.9h-.4l-.3-.2 3.1-1.9 .7 .1-.1 .3-3 1.7M100.8 150.6l-5.8 3.4M100.8 145.4l-5.8 3.3M100.8 141.6l-6.2 3.6M101.1 148.5l.2 .1M102.8 149.5l9.8 5.6v.4M103.5 147.3h-.4l-2.8 1.7M103.5 142l-.4 .1-2.8 1.6M107.3 159l-.1 .1h-.1"/>
<path d="M109.5 143.2l-3 1.7-.1 .2 .7 .1 3-1.8-.2-.3-.4 .1M109.5 143.7l-2.8 1.6M109.6 155.5l.3-.1 .3 .2-.5 .2-.2-.2zM109.9 143.6l-.4 .1M110.7 141.1l2.9 1.7M111.6 156l1.3 .7v.5l-1.5-.9M111.6 156.1l-.2 .5-16.8 9.7M112.3 143.7l-.2 .1v-.2l-17.1 9.9M112.6 155.1l-18 10.4M112.7 143.6l-.3 .1M112.7 143.9h-.5M112.9 157.2h2.5"/>
<path d="M112.9 156.7h2.5M113.6 143v-.2l-1.5 .8-2.8-1.6 2.8 1.6v.5l-11.3 6.5M115 142.5l.1 .1M115.1 142.5v.1M115.1 144.4v12.2M115.1 157.2v13.8M115.1 142.5l-2.4 1.4M115.1 142.2l-2.4 1.4M115.4 157.2h.2v-12.5v44.7v-17.8l-.2-.1M115.4 157.2h.2v14.4l-.2-.1M116.3 140.8l.4 .1 .1 .6-.4-.1zM116.3 143.2l.4 .2 .1 .5-.4-.1z"/>
<path d="M116.5 145.2v44.1M116.7 140.9l.1 .3M116.7 143.3l.1 .3M117.3 145.7v44.1M117.4 145.7v44.1M119.4 145.7v47.3l.8 .4M120.1 140.9l.3-.2 .2 .3-.2 .4-.3 .2-.2-.3zM120.1 143.4l.3-.2 .2 .2-.2 .4-.3 .2-.2-.2zM120.1 140.9l-.1 .3M120.1 143.3l-.1 .3M121.2 144.7v48.1l-1 .6v-48.2M128.6 140.5v48.1l-1 .6v-55.2l-1-.6v55.2"/>
<path d="M128.6 140.4v47.3l.8 .5M57.7 169.5l2.8 1.6v21.2l-2.8-1.6zM58 173.5h.3l1.6 1 .3 .3v.4h-.3l-1.6-1-.3-.3zM58.2 165.5l.3-.1 1.4 .9 .2 .3v.4h-.2l-1.4-.8-.3-.4zM58.4 173.6l.3 .4M58.6 165.5l.3 .5 1.3 .7M58.7 174l1.5 .9M59.1 165.8v.3M59.1 174v.3M59.9 166.3v.2M59.9 174.4v.3M59.9 160.1v.3"/>
<path d="M59.9 166.3v.3M59.9 174.5v.2M60.5 171.1v-14.4l24.6 14.2v.4l2.7 1.5v-.3l.7 .4v14.4M60.5 171.1l28 16.2v20.4l-28-16.2zM60.5 171.1l28 16.2M62.1 162.5v6.9l22 12.7M62.1 169.4l-.9 .5 22.9 13.2v-7.8l-22.9-13.3v7.9M62.6 161.4v.3l.3 .1h-.3M62.7 161.7v.1M62.7 161.3v.1M62.7 161.4l.3 .2M62.7 161.8l-.2 .3"/>
<path d="M62.8 162.9v6.9M62.8 161.9h.3v-.2l-.6-.4 .1 .7M62.9 161.6h.1M63 161.8l.1 .1M63 161.7v.1M63.8 163.5v6.4M64.3 176.2v6.5M64.4 176.2l.2-.2 .3 .5M64.9 176.5v6.5M67.1 164.4h.2M67.1 164v.3l.3 .1M67.1 164l.3 .1"/>
<path d="M67.1 164.3h.1M67.2 164.3l-.2 .4M67.2 177.8v6.5M67.2 177.8l.2-.2 .3 .5M67.3 164.5l.1 .1M67.3 164.2h.2M67.3 161.8a1.45 1.45 0 0 1 1.3 2.2 1.45 1.45 0 0 1-1.3-2.2zM67.3 164.6l.3 .3M67.4 164.5h.2l-.1-.3-.5-.3 .1 .7M67.4 164.5h.1M67.4 164.5h-.2M67.4 164.3h.1"/>
<path d="M67.5 164.4l-.1 .1M67.6 164.5h-.2l.1 .5M67.7 178.1v6.6M67.9 161.8l.3 1 .6 .6M68.7 167.8l.3-.1 .3 .2-.5 .2-.2-.2zM69.1 179v6.5M69.1 178.9l-.1-.3-.4-.1v6.6l.3 .5 .2-.1M69.3 166.7l-6 3.4M70 179.4v6.6l.3 .4 .3-.1M70 179.4l.3-.1 .3 .4M70.5 179.8v6.5M84.7 171.4l2.7 1.5v11.3l-2.7-1.6z"/>
<path d="M85.4 171.1l-.3 .2M85.6 171.8v10.3l1.8 1.1M85.6 167.8l-.9 .4M88.5 172.9l2.9 1.6 .4-.2v14.4l-.4 .2-2.9-1.6zM89.2 162.6l1.5 1 .2 .5-.3 .1-1.4-.8M89.2 162.6l-.4 .2 .4 .5M89.3 177l.3 .5 1.3 .7M89.3 168.9l.3 .4 1.3 .8M89.3 162.7l.3 .4 1.3 .7M89.9 163.1v.2M89.9 169.3v.2M89.9 177.4v.3"/>
<path d="M90.6 177.8l.3 .3-.2 .5-1.5-.9-.3-.3v-.4h.3l1.4 .8M90.6 169.6l.3 .4-.2 .4-1.5-.8-.3-.4v-.4h.3l1.4 .8M90.7 163.5v.3M90.7 169.7v.3M90.7 177.9v.2M90.8 163.6v.2M90.8 169.8v.2M90.8 178v.2M92.8 161.1v47.3l.8 .4M94.6 160.1v48.1l-1 .6v-48.2M99 178.1v7.8l-4.4 2.5M100.8 162.7l11.8 6.8v.3"/>
<path d="M107.3 173.3l-.1 .2h-.1M109.6 169.8h.3l.3 .2-.5 .2-.2-.2zM110.9 171.2l.3 .5a1.91 1.91 0 0 0 1.5 .7M111.6 170.4l1.3 .7v.4l-1.5-.8M111.6 170.4l-.2 .5-16.8 9.7M112.6 169.5l-18 10.3M112.9 171.5a1.05 1.05 0 0 1-.6 1.3 1.05 1.05 0 0 1-1.3-.5l-.7-.7M112.9 171.5h2.5M112.9 171.1h2.5M115.1 171.5v18.6M58.1 191v.6l.8 .5v.9l-.8-.4M58.4 186.6l.3 .5"/>
<path d="M58.7 187.1l1.5 .9M58.9 192.1l-.8 .5v1.1l1 .6M59.1 191.5v.4l.4-.2M59.1 191.9l.8 .5v-.4M59.1 187.1v.2M59.9 187.5v.3M60 187.5l.2 .4-.1 .4-1.8-1-.3-.3v-.4h.3l1.6 1v.2M60.2 193.8l.7 .4 .8-.4-.8 .4v1.2l-1-.6v-.9l-.8-.5v.9l.8-.4M60.5 191.5l28 16.2v.8l-28-16.2zM60.9 194.2l28 16.2v1.1l-28-16.1zM61 193.3l-.8 .5v-1l.7 .4v-.6v.6l28 16.2v-.6v.6l.8 .5v.9l-.8-.4M61.7 193.7l28 16.2-.8 .5"/>
<path d="M62.9 183.5v6.5l.3 .5 .3-.1M62.9 183.5l.3-.2 .3 .5M63.5 183.8v6.6M63.5 182.2l-.3 .1-.3-.4v-6.5l.2-.2 .4 .5v6.5M64.3 184.3v6.6M64.4 182.7l.2 .5 .3-.2M64.4 190.8l.2 .5 .3-.1M64.4 184.3l.2-.1 .3 .4M64.9 184.7v6.5M65.7 183.5l.1-6.5 .1-.2 .4 .5v6.5M65.8 183.5l.2 .5 .3-.2M66.3 185.5l-.1-.4-.4-.1v6.7l.2 .4 .3-.1"/>
<path d="M66.3 185.5v6.5M67.2 186v6.5M67.2 184.3l.2 .5 .3-.2M67.2 192.5l.2 .5 .3-.2M67.2 186l.2-.2 .3 .5M67.7 186.3v6.5M68.6 186.6l.4 .1 .1 .4v6.5l-.1 .2-.4-.5zM70.5 187.9v6.6M70.6 187.9l-.2-.3-.4-.2v6.7l.3 .5 .3-.2M71.5 188.3l.3 .1 .2 .3v6.6l-.2 .1-.4-.5zM72 180.6l-.2-.4-.3-.1-.1 6.7 .4 .5 .2-.2v-6.5M72.8 181.1v6.5"/>
<path d="M72.8 189.2v6.6M72.8 195.8l.3 .4 .3-.1M72.8 189.2l.3-.1 .3 .4M72.8 187.6l.3 .5 .3-.2M72.8 181.1l.3-.2 .3 .5M73.4 181.4v6.5M73.4 189.6v6.5M75.6 182.7v6.5M75.6 190.9v6.5M75.7 197.4l.2 .5 .3-.2M75.7 190.8l.2-.1 .3 .5M75.7 189.2l.2 .5 .3-.2"/>
<path d="M75.7 182.7l.2-.2 .3 .5M76.2 183v6.6M76.2 191.2v6.5M77.1 183.5v6.5l.3 .5 .2-.1M77.1 183.5l.3-.2 .2 .5M77.6 183.8v6.6M77.6 192l-.1-.4-.4-.1v6.7l.4 .5 .1-.2v-6.5M78.5 192.4l.4 .1 .1 .3v6.5l-.1 .2-.4-.5zM79 184.6l-.1-.3-.4-.1v6.6l.4 .6 .1-.2v-6.5M80.5 185.5v6.5M80.5 185.5l-.2-.4-.3-.1-.1 6.7 .3 .4 .3-.1M81.3 186v6.5"/>
<path d="M81.3 194.1v6.6M81.3 194.1l.3-.1 .3 .4M81.3 192.5l.3 .5 .3-.2M81.3 186l.3-.2 .3 .5M81.9 186.3v6.5M81.9 194.5v6.5M82.8 194.8l.3 .1 .2 .4v6.5l-.2 .2-.4-.5zM82.8 186.6h.2l.3 .5v6.5l-.2 .2-.4-.5zM84.1 187.6v6.5M84.1 195.8v6.5M84.1 194.1l.3 .5 .3-.2M84.1 187.6l.3-.2 .3 .5"/>
<path d="M84.1 195.8l.3-.2 .3 .5M84.7 187.9v6.6M84.7 196.1v6.5M85.6 182.1l-.9 .5M85.6 188.3l.4 .1 .1 .3v6.6l-.1 .1-.4-.5zM85.6 196.4l.4 .1 .1 .4v6.5l-.1 .2-.4-.5zM88.8 191.3h.3l1.7 1 .3 .3v.4h-.3l-1.7-.9-.3-.4zM88.9 183.2l1.7 .8 .3 .3v.4h-.3l-1.4-.8-.3-.3zM89.2 191.4l.3 .4 1.6 .9M89.3 183.2l.3 .5 1.3 .7M89.9 183.6v.3M89.9 191.8v.3"/>
<path d="M90.7 184.1v.2M90.7 192.2v.3M90.8 184.2v.2M90.8 192.3v.2M96.6 185.8l.2 .2 .3-.5v-1.8l-.1-.2-.4 .5v1.9M99 182.8l15.3 8.9M112.5 194.6l-17.2 10M113.1 195.5l-16.8 9.7M113.3 193.4l-.2 .2v-.1l-14.1-8.2 14.1 8.2-18.5 10.7 3.3 1.8-3.3 1.9M113.8 195.9l-16.7 9.7M113.9 196l-16.7 9.6M115.2 194.7a.4 .4 0 0 0-.4-.3 .4 .4 0 0 0-.4 .4h.8l-.4-.1-.4 .1"/>
<path d="M115.8 193v-3.6l1.9 1.1-3.1 5.4-1.9-1.1 3.1-1.8 .3 .2M115.8 189.4l-3.1 5.4M116.7 190.8v.4l.4 .3-.4-.7a.4 .4 0 0 0-.2 .6 .4 .4 0 0 0 .5 .2M118.1 194.3l-3.5 2-2.3-1.3 3.5-6.1 2.3 1.3-3.5 6.1M118.1 190.2v4.1M118.1 194.3l.3 .2M119.4 193h.1M121.2 185.9l3.3 1.9M121.2 185.6l3.6 2M121.2 184.4l1 .6M121.2 184.3l1.1 .6M121.2 183.4l1.8 1.1"/>
<path d="M121.2 182.3l2.8 1.6M124.8 183.5l-3.3 1.9 3.3 1.9M124.8 187.6l.9 .6v-55.2l.8-.5v55.2l-.8 .5M124.8 187.6l-3.6 2M126.6 187.8l-5.4 3M126.6 188.6l-5.4 3.1M126.6 188.6l-5.4 3.2M126.6 188.6l1 .6M128.6 187.7v.1M129.6 189.2v.1M130.4 189.7l-.8-.4-38.6 22.3v-1l.8 .4v-1.1l38.6-22.3v1.1l-38.6 22.3M80.5 200.2l-.3 .1-.3-.5v-6.5l.1-.2 .5 .5v6.6"/>
<path d="M81.3 200.6l.3 .5 .3-.1M84.1 202.3l.3 .5 .3-.2M88.8 204.4h.3l1.9 1.1 .1 .6h-.3l-1.7-1-.3-.3zM89.2 204.4l.3 .5 1.6 .9M89.7 209.9l-.8 .5v1.1l1 .6M89.9 204.9v.2M89.9 209.3v.4M90.3 209.5l-.4 .2 .9 .5v-.4M90.7 211.7l-.8 .4v-.9l.9 .5v.9l1 .6M90.7 205.3v.3M90.8 205.4v.2M91 211.6l.8 .4 38.6-22.3v1.1l-38.6 22.4v-1.2"/>
<path d="M92.8 208.4h.1"/>
</g>
<g fill="#000">
<circle cx="101.5" cy="137.5" r=".25"/>
<circle cx="105.8" cy="135" r=".25"/>
<circle cx="106" cy="134.9" r=".25"/>
</g>
<!-- layer: BORDER -->
<g fill="none" stroke="#000" stroke-width=".25">
<path d="M20 10.1h390v276.9h-390zM65 5.1v5M115 5.1v5M165 5.1v5M215 5.1v10M265 5.1v5M315 5.1v5M365 5.1v5M15 52.9h5M410 52.9h5M15 100.7h5M410 100.7h5"/>
<path d="M15 148.6h10M405 148.6h10M15 196.4h5M410 196.4h5M15 244.2h5M410 244.2h5M65 287v5M115 287v5M165 287v5M215 282.1v9.9M265 287v5M315 287v5"/>
<path d="M365 287v5"/>
</g>
<!-- layer: TITLEBLOCK -->
<path d="M230 240.1h180v46.9h-180zM230 250h180M254 240.1v9.9M288 240.1v46.9M349 240.1v46.9M288 260.1h122M349 277.1h61M359 277.1v9.9M395 277.1v9.9" fill="none" stroke="#000" stroke-width=".36"/>
<!-- layer: Parts Lists -->
<path d="M250.5 19.6h146.1v45.6h-146.1zM250.5 27.1h146.1M250.5 34.6h146.1M269.5 27.1v38.1M283 27.1v38.1M356.8 27.1v38.1M250.5 42.2h146.1M250.5 49.9h146.1M250.5 57.6h146.1" fill="none" stroke="#000" stroke-width=".25"/>
<!-- layer: Balloons -->
<g fill="none" stroke="#000" stroke-width=".25">
<circle cx="151.6" cy="82.6" r="6.3"/>
<circle cx="151.6" cy="101.5" r="6.3"/>
<circle cx="151.6" cy="115" r="6.3"/>
<circle cx="151.1" cy="130.7" r="6.3"/>
<circle cx="151.6" cy="144.9" r="6.3"/>
<circle cx="151.6" cy="161.7" r="6.3"/>
<circle cx="151.8" cy="180.2" r="6.3"/>
<circle cx="151.8" cy="200.9" r="6.3"/>
</g>
<!-- layer: 0 -->
<path d="M115.1 96.9l3.1-1.8 .4 1zM115.5 110.2l3.3-1.4 .3 1.2zM114.5 137.3l3.4-1.2 .2 1.2zM115.5 125.2l3.3-1.5 .3 1.1zM114.4 142.2l3.5-.3-.1 1.1zM115.1 149.5l3.5 .6-.3 1.1zM111.3 172.6l3.1 1.5-.6 .9zM115.1 161.6l3.4 1.1-.5 1z" fill="#000" stroke="#000" stroke-width=".25"/>
<path d="M145.8 84.9l-27.4 10.7M145.6 103l-26.6 6.4M145.6 116.7l-26.7 7.5M144.9 131.8l-26.9 4.9M117.9 142.4l27.5 2M118.4 150.6l27.3 9.2M114.1 174.6l32.6 22.7M118.3 163.2l27.9 14.1" fill="none" stroke="#000" stroke-width=".25"/>
<!-- layer: Custom Tables -->
<path d="M250.8 80.4h89.6v36.1h-89.6zM250.8 94.1h89.6M305.4 94.1v22.4M250.8 101.5h89.6M250.8 109h89.6" fill="none" stroke="#000" stroke-width=".25"/>
<g font-size="7">
<text x="149.8" y="85.1">4</text>
<text x="149.7" y="104">3</text>
<text x="149.7" y="117.5">3</text>
<text x="149.2" y="133.2">2</text>
<text x="149.8" y="147.4">2</text>
<text x="149.7" y="164.2">3</text>
<text x="149.9" y="182.6">3</text>
<text x="150" y="203.4">4</text>
<text x="289" y="270.6">Step-5</text>
</g>
<g font-size="5.7">
<text x="261.4" y="88.7">Mounting Screws and Nuts</text>
<text x="272.5" y="99.8">Item</text>
<text x="316.9" y="99.7">QTY</text>
<text x="258.9" y="107">M4 x 8mm Bolt</text>
<text x="266" y="114.5">M4 T-Nut</text>
</g>
<g font-size="4.9">
<text x="43.4" y="29.3">Step-5</text>
<text x="313.2" y="25.1">Parts List</text>
<text x="255.2" y="32.5">Item</text>
<text x="272.4" y="32.1">Qty</text>
<text x="305.8" y="32.5">Part Number</text>
<text x="368" y="32.5">Material</text>
<text x="258.8" y="39.5">1</text>
<text x="275.1" y="39.5">1</text>
<text x="284.4" y="39.6">2025-11-Step-4</text>
<text x="358.1" y="39.5">----</text>
<text x="258.7" y="47.1">2</text>
<text x="275" y="47.1">2</text>
<text x="284.3" y="47.3">3d-2025-11-ABS-PLUS-001b</text>
<text x="358.3" y="47.3">ABS Plastic</text>
<text x="258.7" y="54.8">3</text>
<text x="275" y="54.8">4</text>
<text x="284.3" y="54.9">3d-2025-11-ABS-PLUS-002b</text>
<text x="358.3" y="54.9">ABS Plastic</text>
<text x="258.8" y="62.4">4</text>
<text x="275" y="62.5">2</text>
<text x="284.3" y="62.6">3d-2025-11-ABS-PLUS-003b</text>
<text x="358.3" y="62.6">ABS Plastic</text>
<text x="320.2" y="106.5">28</text>
<text x="320.2" y="113.9">28</text>
<text x="289" y="248.5">Akshay Kalia</text>
<text x="323.5" y="248.5">11/30/2025</text>
<text x="399.1" y="285.7">1/1</text>
</g>
<g font-size="3.5">
<text x="39" y="8.8">1</text>
<text x="89" y="8.8">2</text>
<text x="139" y="8.8">3</text>
<text x="189" y="8.8">4</text>
<text x="239" y="8.8">5</text>
<text x="289" y="8.8">6</text>
<text x="339" y="8.8">7</text>
<text x="389" y="8.8">8</text>
<text x="16.3" y="30.2">A</text>
<text x="411.3" y="30.2">A</text>
<text x="16.3" y="78">B</text>
<text x="411.3" y="78">B</text>
<text x="16.2" y="125.9">C</text>
<text x="411.2" y="125.9">C</text>
<text x="16.2" y="173.7">D</text>
<text x="411.2" y="173.7">D</text>
<text x="16.3" y="221.6">E</text>
<text x="411.3" y="221.6">E</text>
<text x="16.4" y="269.4">F</text>
<text x="411.4" y="269.4">F</text>
<text x="39" y="290.8">1</text>
<text x="89" y="290.8">2</text>
<text x="139" y="290.8">3</text>
<text x="189" y="290.8">4</text>
<text x="239" y="290.8">5</text>
<text x="289" y="290.8">6</text>
<text x="339" y="290.8">7</text>
<text x="389" y="290.8">8</text>
</g>
<g font-size="2.5">
<text x="231" y="242.9">Dept.</text>
<text x="255" y="242.9">Technical reference</text>
<text x="289" y="242.9">Created by</text>
<text x="350" y="242.9">Approved by</text>
<text x="289" y="252.8">Document type</text>
<text x="350" y="252.8">Document status</text>
<text x="289" y="262.9">Title</text>
<text x="350" y="262.9">DWG No.</text>
<text x="350" y="279.9">Rev.</text>
<text x="360" y="279.9">Date of issue</text>
<text x="396" y="279.9">Sheet</text>
</g>
</svg>
